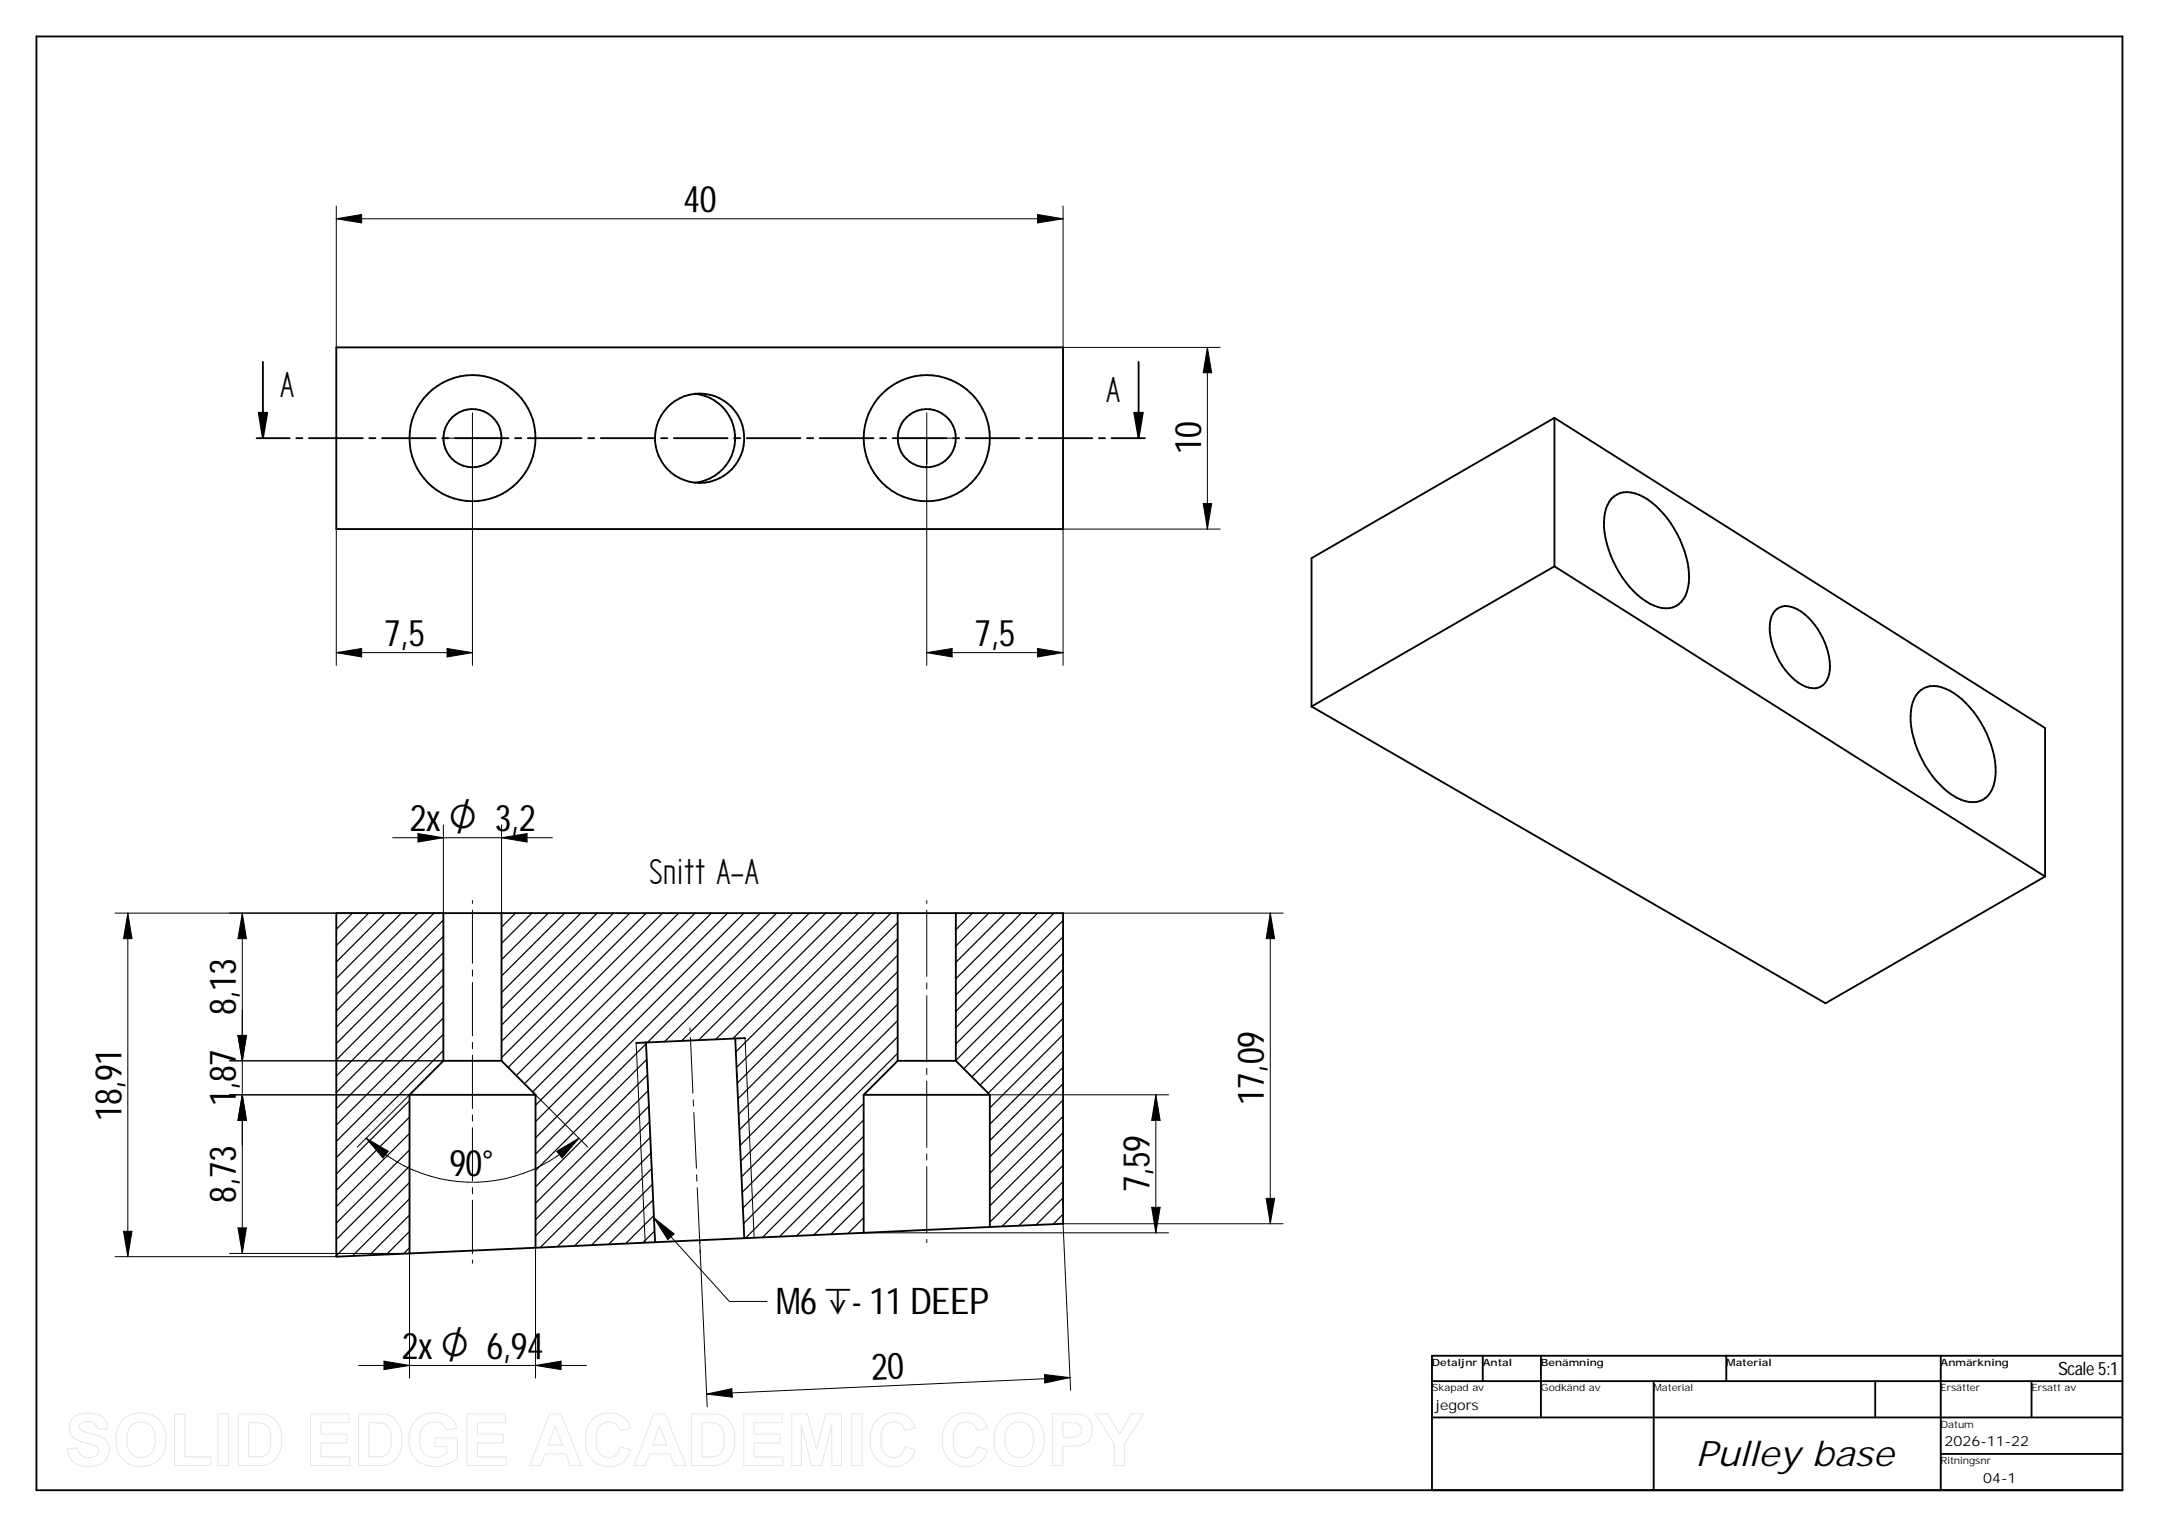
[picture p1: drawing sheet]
<svg xmlns="http://www.w3.org/2000/svg" width="594mm" height="420mm" viewBox="0 0 594 420" stroke-linecap="round" stroke-linejoin="round" font-family="sans-serif">
<g fill="none" stroke="#000" stroke-width=".51">
<path d="M10 10h574v400h-574zM72.3 99.6v21M92.5 95.6h200v50h-200zM313.3 99.6v21M71.2 113.6h2.3l-1.2 7zM191.3 108.3a12.3 12.3 0 0 1 11 12.3 12.3 12.3 0 0 1-11 12.2M312.1 113.6h2.3l-1.1 7zM427.7 115l-66.8 38.6v40.8M427.7 115l135 85.3v40.9M427.7 115v40.8M70.6 120.6h9.1M81.5 120.6h1.7"/>
<path d="M85 120.6h14.8M101.6 120.6h1.7M105.1 120.6h14.8M121.7 120.6h1.7M125.2 120.6h14.7M141.7 120.6h1.8M145.2 120.6h14.8M161.8 120.6h1.7M165.3 120.6h14.8M181.9 120.6h1.7M185.4 120.6h14.8M202 120.6h1.7"/>
<path d="M205.5 120.6h14.8M222.1 120.6h1.7M225.5 120.6h14.9M242.1 120.6h1.7M245.7 120.6h14.7M262.2 120.6h1.7M265.7 120.6h14.8M282.3 120.6h1.7M285.8 120.6h14.8M302.4 120.6h1.7M315 120.6h-9.1M443.4 137.2a6.4 6.4 0 0 1 7.6-1.1 25.3 25.3 0 0 1 11.9 13.9 18.6 18.6 0 0 1 .9 13.9 6.1 6.1 0 0 1-8.7 2.7 24.9 24.9 0 0 1-11.9-13.8 20.6 20.6 0 0 1-1.3-12.8z"/>
<path d="M427.7 155.8l-66.8 38.6M427.7 155.8l135 85.4M488.9 167.6a5.6 5.6 0 0 1 6.8 .7 19.7 19.7 0 0 1 7.8 16.1 4.7 4.7 0 0 1-4.9 5 11.9 11.9 0 0 1-7.5-5.2 18.4 18.4 0 0 1-3.9-13.5 5.3 5.3 0 0 1 1.7-3.1zM360.9 194.4l141.4 81.7 60.4-34.9M527.8 190.6a6.2 6.2 0 0 1 7.6-1.1 25.6 25.6 0 0 1 12.5 15.4 18 18 0 0 1 .3 12.3 6.1 6.1 0 0 1-8.7 2.8 25.5 25.5 0 0 1-12.5-15.4 17.4 17.4 0 0 1-.3-12.3zM92.5 251.2h200v85.5l-200 9.1zM122 251.2v40.7M138 251.2v40.7M247 251.2v40.7M263 251.2v40.7M122 291.9h16M122 291.9l-9.3 9.3"/>
<path d="M138 291.9l9.4 9.3M177.8 286.9l2.4 54.9M202.3 285.8l-27.3 1.2M202.3 285.8l2.5 54.9M205 285.6l-2.7 .2M247 291.9h16M247 291.9l-9.3 9.3M263 291.9l9.4 9.3M112.7 301.2h34.7M112.7 301.2v43.7M147.4 301.2v42.1M237.7 301.2h34.7"/>
<path d="M237.7 301.2v38M272.4 301.2v36.4M408 373v7M424 373v17M475 373v7M534 373v37M584 373h-190v37M394 390h190M394 380h190M455 380v30M516 380v10M559 380v10"/>
<path d="M534 400h50"/>
<circle cx="130" cy="120.6" r="8"/>
<circle cx="130" cy="120.6" r="17.3"/>
<circle cx="192.5" cy="120.6" r="12.3"/>
<circle cx="255" cy="120.6" r="17.4"/>
<circle cx="255" cy="120.6" r="8"/>
</g>
<g fill="#000">
<path d="M92.5 60.2l7-1.2v2.3zM285.5 59l7 1.2-7 1.1zM71.2 113.6h2.3l-1.2 7zM312.1 113.6h2.3l-1.1 7zM332.2 95.6l1.2 7h-2.3zM331.1 138.6h2.3l-1.2 7zM92.5 179.6l7-1.2v2.4zM123 178.4l7 1.2-7 1.2zM255 179.6l7-1.2v2.4zM285.5 178.4l7 1.2-7 1.2zM115 229.4l7 1.1-7 1.2zM138 230.5l7-1.1v2.3z"/>
<path d="M35.2 251.2l1.1 7.1h-2.3zM66.7 251.2l1.1 7.1h-2.3zM349.5 251.2l1.2 7.1h-2.3zM65.5 284.9h2.3l-1.1 7zM66.7 301.2l1.1 7.1h-2.3zM100.7 313.2l6.1 3.6-1.4 1.8zM153.2 316.8l6.1-3.6-4.6 5.4zM318 301.2l1.2 7.1h-2.3zM34 338.8h2.3l-1.1 7zM65.5 337.9h2.3l-1.1 7zM179.9 335.1l5.6 4.4-1.7 1.6zM316.9 332.2h2.3l-1.2 7z"/>
<path d="M348.4 329.7h2.3l-1.2 7zM105.7 374.5l7 1.2-7 1.2zM147.4 375.7l7-1.2v2.4zM194.4 383.6l7-1.5 .1 2.3zM287.4 378.2l7 .9-6.9 1.4z"/>
</g>
<g fill="none" stroke="#000" stroke-width=".34">
<path d="M97 251.2l-4.5 4.5M101.5 251.2l-9 9M106 251.2l-13.5 13.5M110.4 251.2l-17.9 18M114.9 251.2l-22.4 22.5M119.4 251.2l-26.9 27M122 253.2l-29.5 29.5M122 257.6l-29.5 29.5M141.9 251.2l-3.9 3.9M146.3 251.2l-8.3 8.4M150.9 251.2l-12.9 12.9M155.4 251.2l-17.4 17.4"/>
<path d="M159.8 251.2l-21.8 21.9M164.3 251.2l-26.3 26.4M168.8 251.2l-30.8 30.9M173.3 251.2l-35.3 35.4M177.8 251.2l-39.8 39.8M182.3 251.2l-42.5 42.5M186.8 251.2l-44.7 44.8M191.3 251.2l-47 47M195.7 251.2l-49.1 49.2M200.2 251.2l-52.8 52.9M204.7 251.2l-57.3 57.4M209.2 251.2l-61.8 61.9"/>
<path d="M213.7 251.2l-35.6 35.7M218.2 251.2l-35.4 35.4M222.7 251.2l-35.2 35.2M227.2 251.2l-35 35M231.7 251.2l-34.8 34.8M236.2 251.2l-34.6 34.6M240.7 251.2l-38.2 38.2M245.1 251.2l-42.5 42.6M247 258.4l-43.9 43.9M247 253.9l-44.1 44.1M263.1 251.2l-.1 .1M267.6 251.2l-4.6 4.6"/>
<path d="M272.1 251.2l-9.1 9.1M276.6 251.2l-13.6 13.6M281 251.2l-18 18.1M285.5 251.2l-22.5 22.6M290 251.2l-27 27.1M292.5 253.3l-29.5 29.5M292.5 257.8l-29.5 29.5M122 262.1l-29.5 29.5M122 266.6l-29.5 29.5M122 271.1l-29.5 29.5M122 275.6l-29.5 29.5M247 267.3l-43.6 43.6"/>
<path d="M247 276.3l-43.2 43.2M247 262.8l-43.8 43.8M247 271.8l-43.4 43.4M292.5 275.7l-22.8 22.9M292.5 271.2l-25.1 25.1M292.5 266.7l-27.3 27.4M292.5 262.3l-29.5 29.5M122 280.1l-29.5 29.5M122 284.6l-29.5 29.5M122 289.1l-29.5 29.5M177.8 287.2l-30.4 30.4M178 291.5l-30.6 30.6"/>
<path d="M178.1 295.8l-30.7 30.8M247 289.8l-42.6 42.6M247 285.3l-42.8 42.8M247 280.8l-43 43M292.5 280.2l-20.6 20.6M292.5 284.7l-20.1 20.1M292.5 289.2l-20.1 20.1M292.5 293.7l-20.1 20.1M292.5 298.2l-20.1 20.1M112.7 302.9l-20.2 20.1M112.7 307.4l-20.2 20.1M112.7 311.9l-20.2 20.1"/>
<path d="M112.7 316.4l-20.2 20.1M178.3 300.1l-30.9 31M178.6 304.4l-31.2 31.2M178.7 308.7l-31.3 31.4M178.9 313l-30.2 30.2M179.1 317.3l-25.7 25.7M237.7 303.6l-33.1 33.1M237.7 308.1l-32.6 32.6M237.7 312.6l-27.9 27.9M237.7 317.1l-23.2 23.2M292.5 302.7l-20.1 20.1M292.5 307.2l-20.1 20.1"/>
<path d="M292.5 311.7l-20.1 20.1M292.5 316.1l-20.1 20.2M112.7 320.9l-20.2 20.1M112.7 325.4l-20.2 20.1M112.7 329.9l-15.8 15.7M112.7 334.3l-11.1 11.1M112.7 338.8l-6.4 6.4M179.3 321.6l-21.2 21.2M179.5 325.9l-16.7 16.7M179.7 330.2l-12.2 12.2M179.9 334.5l-7.7 7.7M180.1 338.8l-3.2 3.2"/>
<path d="M237.7 321.6l-18.5 18.5M237.7 326.1l-13.8 13.7M237.7 330.6l-9.1 9M237.7 335.1l-4.4 4.3M292.5 320.6l-16.8 16.9M292.5 325.1l-12.1 12.2M292.5 329.6l-7.4 7.5M292.5 334.1l-2.7 2.7M112.7 343.3l-1.7 1.7"/>
</g>
<g fill="none" stroke="#000" stroke-width=".28">
<path d="M92.5 56.7v38.9h243.2M285.5 59l7 1.2-7 1.1zM292.5 56.7v38.9M92.5 60.2h200M92.5 60.2l7-1.2v2.3zM332.2 95.6l1.2 7h-2.3zM332.2 95.6v50M130 113.6v69.5M255 113.6v69.5M123 120.6h14M248 120.6h14M331.1 138.6h2.3l-1.2 7z"/>
<path d="M292.5 145.6v37.5M335.7 145.6h-243.2v37.5M92.5 179.6h37.5M92.5 179.6l7-1.2v2.4zM123 178.4l7 1.2-7 1.2zM255 179.6l7-1.2v2.4zM255 179.6h37.5M285.5 178.4l7 1.2-7 1.2zM108 230.5h44M115 229.4l7 1.1-7 1.2zM122 227v24.2h-90.3M138 227v24.2"/>
<path d="M138 230.5l7-1.1v2.3zM35.2 251.2v94.6M35.2 251.2l1.1 7.1h-2.3zM66.7 251.2l1.1 7.1h-2.3zM66.7 251.2v93.7M130 247.8v.8M130 250.4v14.6M255 247.8v.8M255 250.4v18.2M292.5 251.2h60.6M349.5 251.2v85.5M349.5 251.2l1.2 7.1h-2.3z"/>
<path d="M130 266.9v1.7M130 270.3v14.7M255 270.4v1.7M255 273.9v18.3M63.2 291.9h58.8M65.5 284.9h2.3l-1.1 7zM130 286.8v1.7M130 290.3v14.7M175 287l2.5 54.9M189.9 282.8v.9M190 285.5l.7 15.3M205 285.6l2.5 55"/>
<path d="M255 294v1.7M255 297.5v18.2M63.2 301.2h49.5l-14.4 14.4M66.7 301.2l1.1 7.1h-2.3zM100.7 313.2l6.1 3.6-1.4 1.8zM130 306.8v1.7M130 310.3v14.7M147.4 301.2l14.3 14.4M153.2 316.8l6.1-3.6-4.6 5.4zM159.3 313.2a41.4 41.4 0 0 1-58.6 0M190.7 302.6l.1 1.7M190.9 306.1l.7 15.4"/>
<path d="M255 317.5v1.7M272.4 301.2h49.2M318 301.2l1.2 7.1h-2.3zM318 301.2v38M34 338.8h2.3l-1.1 7zM65.5 337.9h2.3l-1.1 7zM130 326.8v1.7M130 330.2v14.7M179.9 335.1l5.6 4.4-1.7 1.6zM179.9 335.1l20.8 23h10.4M191.7 323.3l.1 1.7M191.8 326.8l.8 15.3"/>
<path d="M237.7 339.2h83.9M255 321v18.3M316.9 332.2h2.3l-1.2 7zM348.4 329.7h2.3l-1.2 7zM353.1 336.7h-60.6l2.1 45.9M31.7 345.8h60.8M63.2 344.9h49.5v34.3M130 346.7v.9M147.4 343.3v35.9M192.5 341.2l2.1 45.9M192.7 343.9v.9M255 341v.9"/>
<path d="M98.7 375.7h62.7M105.7 374.5l7 1.2-7 1.2zM147.4 375.7l7-1.2v2.4zM287.4 378.2l7 .9-6.9 1.4zM294.4 379.1l-100 4.5M194.4 383.6l7-1.5 .1 2.3z"/>
</g>
<g fill="none" stroke="#e6e6e6" stroke-width=".28">
<path d="M20.2 390a7 7 0 0 1 8.4 .4l.7 .9 .4 1.8-2.9 .1a2.34 2.34 0 0 0-3.1-2 1.57 1.57 0 0 0-1.9 1.6 2.65 2.65 0 0 0 2.4 1.4l.6 .2a6.9 6.9 0 0 1 4.7 2.4 4.4 4.4 0 0 1-4 6.7 5.8 5.8 0 0 1-6.6-3l-.4-1.8 2.8-.3a3.2 3.2 0 0 0 2.5 2.6 3.2 3.2 0 0 0 3.4-1.5 1.82 1.82 0 0 0-2-2l-.4-.1a7.6 7.6 0 0 1-5.2-2.6 3.8 3.8 0 0 1 .6-4.8zM33.9 390.6a7.3 7.3 0 0 1 10.7 1.2 8.3 8.3 0 0 1-1.8 10.6 6.9 6.9 0 0 1-10.9-5.3 7.8 7.8 0 0 1 2-6.5zM35.9 392.4a3.9 3.9 0 0 1 4.4-.9 3.9 3.9 0 0 1 2.4 3.8 5 5 0 0 1-2.3 5.4 3.9 3.9 0 0 1-5.5-3.9l.2-2.8zM48 389.2h2.9v11.7h7.1v2.4h-10zM60 389h2.9v14.3h-2.9zM65.6 389h5.2a6 6 0 0 1 6.7 6.6 7 7 0 0 1-3.1 7l-2.3 .6-6.5 .1zM68.4 391.5a8.5 8.5 0 0 1 4.7 .5 5.6 5.6 0 0 1 1.4 5.4 3.2 3.2 0 0 1-3.9 3.5h-2.2zM85.4 389h10.6v2.5h-7.7v3.1h7.2v2.4h-7.2v3.9h8v2.4h-10.9zM98.7 389h5.2a6 6 0 0 1 6.7 6.6 7 7 0 0 1-3.1 7l-2.3 .6-6.5 .1zM101.6 391.5a8.5 8.5 0 0 1 4.6 .5 5.6 5.6 0 0 1 1.4 5.4 3.2 3.2 0 0 1-3.9 3.5h-2.1zM114.6 390.6a7.8 7.8 0 0 1 9.6-.3l.8 .9 .7 1.7-2.9 .6a3.8 3.8 0 0 0-3.7-2.3 3.8 3.8 0 0 0-3.4 2.7 5.9 5.9 0 0 0 1.7 6.6 5.2 5.2 0 0 0 5.6-.7v-1.7h-3.3v-2.5h6.2v5.7a8.8 8.8 0 0 1-11.5 .1 8.5 8.5 0 0 1 .2-10.8zM128.5 389h10.6v2.5h-7.7v3.1h7.1v2.4h-7.1v3.9h7.9v2.4h-10.8z"/>
<path d="M151.2 389h3.1l5.8 14.3h-3.2l-1.2-3.3h-5.7l-1.2 3.3h-3zM152.8 392.3l2 5.3h-3.9zM162.9 390.7a6.5 6.5 0 0 1 9.9 .7l.7 1.5-2.9 .7a3.3 3.3 0 0 0-3.6-2.3 3.3 3.3 0 0 0-2.9 3.2 6.2 6.2 0 0 0 1.6 6 3.3 3.3 0 0 0 5-2.4l2.8 .8a6.3 6.3 0 0 1-5.8 4.7 6.3 6.3 0 0 1-6.2-4.3 9.2 9.2 0 0 1 1.4-8.6zM179.9 389h3.1l5.8 14.3h-3.2l-1.2-3.3h-5.7l-1.2 3.3h-3zM181.5 392.3l2 5.3h-3.9zM190.3 389h5.2a6 6 0 0 1 6.7 6.6 7 7 0 0 1-3.1 7l-2.3 .6-6.5 .1zM193.2 391.5a8.5 8.5 0 0 1 4.6 .5 5.6 5.6 0 0 1 1.4 5.4 3.2 3.2 0 0 1-3.9 3.5h-2.1zM204.6 389h10.6v2.5h-7.7v3.1h7.2v2.4h-7.2v3.9h8v2.4h-10.9zM217.8 389h4.3l2.6 9.7 2.5-9.7h4.4v14.3h-2.7l-.1-11.3-2.7 11.3h-2.8l-2.8-11.3v11.3h-2.7zM234.4 389h2.8v14.3h-2.8zM241.3 390.7a6.5 6.5 0 0 1 9.9 .7l.6 1.5-2.8 .7a3.3 3.3 0 0 0-3.6-2.3 3.3 3.3 0 0 0-2.9 3.2 6.2 6.2 0 0 0 1.6 6 3.3 3.3 0 0 0 5-2.4l2.8 .8a6.3 6.3 0 0 1-5.9 4.7 6.3 6.3 0 0 1-6.1-4.3 9.2 9.2 0 0 1 1.4-8.6zM261.1 390.7a6.5 6.5 0 0 1 10 .7l.6 1.5-2.8 .7a3.3 3.3 0 0 0-3.7-2.3 3.3 3.3 0 0 0-2.8 3.2 6.2 6.2 0 0 0 1.5 6 3.3 3.3 0 0 0 5-2.4l2.8 .8a6.3 6.3 0 0 1-5.8 4.7 6.3 6.3 0 0 1-6.2-4.3 9.2 9.2 0 0 1 1.4-8.6z"/>
<path d="M275.5 390.6a7.3 7.3 0 0 1 10.8 1.2 8.3 8.3 0 0 1-1.9 10.6 6.9 6.9 0 0 1-10.8-5.3 7.8 7.8 0 0 1 1.9-6.5zM277.6 392.4a3.9 3.9 0 0 1 4.4-.9 3.9 3.9 0 0 1 2.4 3.8 5 5 0 0 1-2.4 5.4 3.9 3.9 0 0 1-5.5-3.9l.3-2.8zM289.6 389h4.6a7.5 7.5 0 0 1 4.8 .9 4.5 4.5 0 0 1 1.3 5.3 4.5 4.5 0 0 1-4.8 2.7h-3v5.4h-2.9zM292.5 391.5h1.4a3.3 3.3 0 0 1 3.6 1.2 2.04 2.04 0 0 1-2.3 2.7l-2.7 .1zM301.4 389h3.4l3.3 5.7 3.2-5.7h3.3l-5.2 8.3v6h-2.8v-6z"/>
</g>
<g font-size="11.3">
<text x="77.1" y="109.3">A</text>
<text x="304.4" y="110.5">A</text>
<text x="178.6" y="243.3">Snitt A-A</text>
</g>
<text font-size="10.8" x="123.4" y="228.8">O 3,2</text>
<g font-size="10.1">
<text x="188.1" y="58.4">40</text>
<text x="330.5" y="125.1" transform="rotate(-90 330.5 125.1)">10</text>
<text x="105.7" y="177.8">7,5</text>
<text x="268.2" y="177.8">7,5</text>
<text x="112.8" y="228.8">2x</text>
<text x="64.9" y="279.4" transform="rotate(-90 64.9 279.4)">8,13</text>
<text x="64.9" y="304.4" transform="rotate(-90 64.9 304.4)">1,87</text>
<text x="347.8" y="304" transform="rotate(-90 347.8 304)">17,09</text>
<text x="33.4" y="308.6" transform="rotate(-90 33.4 308.6)">18,91</text>
<text x="123.6" y="323.6">90°</text>
<text x="316.3" y="328" transform="rotate(-90 316.3 328)">7,59</text>
<text x="64.9" y="330.9" transform="rotate(-90 64.9 330.9)">8,73</text>
<text x="213.5" y="361.6">M6`- 11 DEEP</text>
<text x="110.5" y="373.9">2x O 6,94</text>
<text x="239.9" y="379.8" transform="rotate(-3 239.9 379.8)">20</text>
</g>
<text font-size="9.6" x="466.7" y="403.5">Pulley base</text>
<text font-size="5" x="566.3" y="378.3">Scale 5:1</text>
<g font-size="3.9">
<text x="395" y="387.9">jegors</text>
<text x="535" y="397.8">2026-11-22</text>
<text x="545.7" y="407.9">04-1</text>
</g>
<g font-size="2.8">
<text x="394" y="375.8">Detaljnr Antal</text>
<text x="424" y="375.8">Benämning</text>
<text x="475" y="375.8">Material</text>
<text x="534" y="375.8">Anmärkning</text>
<text x="394" y="382.8">Skapad av</text>
<text x="424" y="382.8">Godkänd av</text>
<text x="455" y="382.8">Material</text>
<text x="534" y="382.8">Ersätter</text>
<text x="559" y="382.8">Ersatt av</text>
<text x="534" y="392.8">Datum</text>
<text x="534" y="402.8">Ritningsnr</text>
</g>
</svg>
